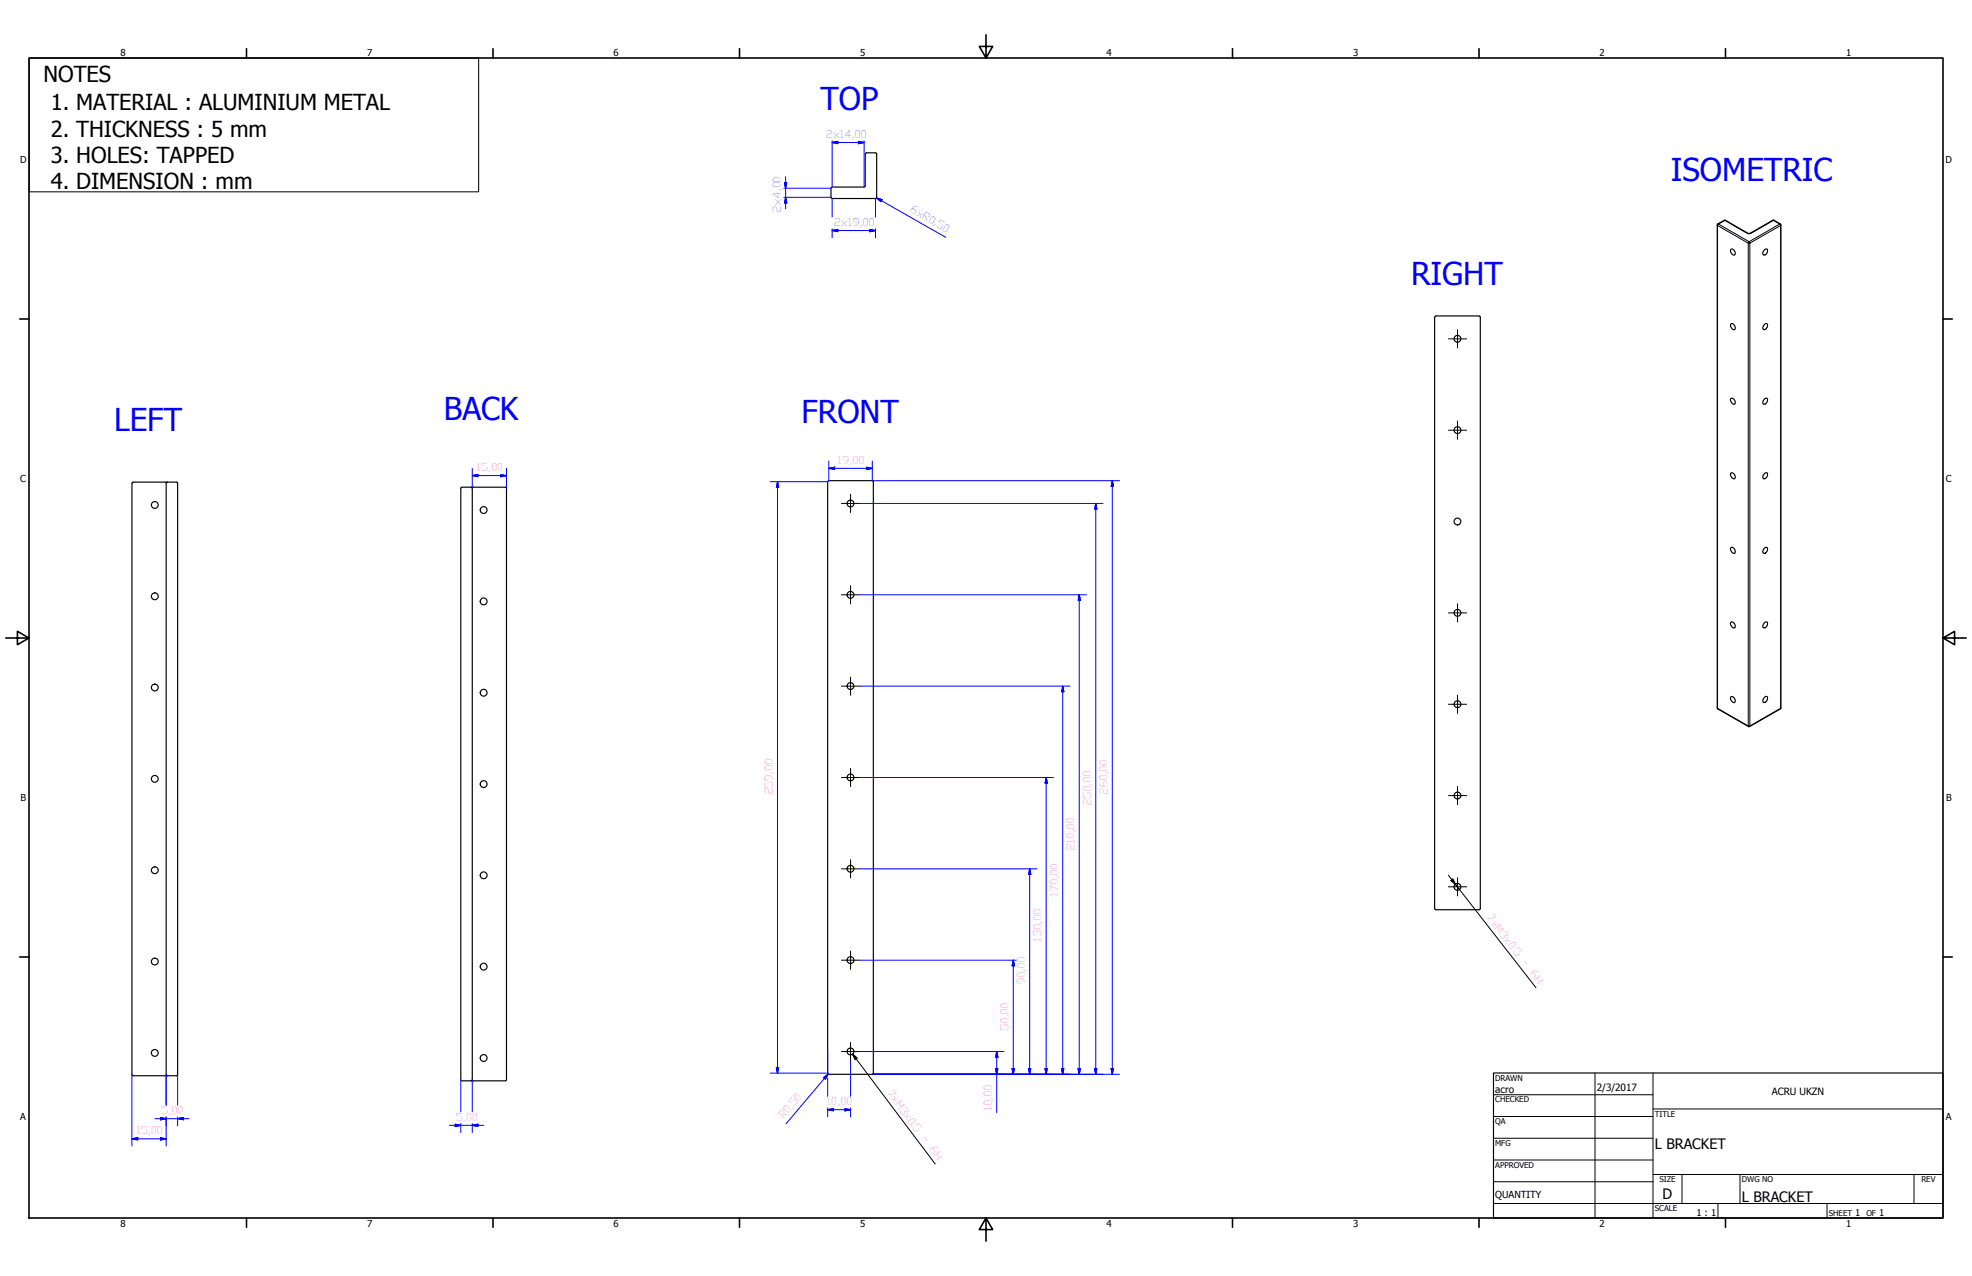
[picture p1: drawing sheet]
<svg xmlns="http://www.w3.org/2000/svg" width="864mm" height="559mm" viewBox="0 0 864 559" stroke-linecap="round" stroke-linejoin="round" font-family="sans-serif">
<!-- layer: Visible Narrow (ISO) -->
<g fill="none" stroke="#000" stroke-width=".44">
<path d="M752.2 98.7l13.4 7.8v211.4l-13.4-7.7zM752.3 98.1h.2M752.5 98.1l-.3 .6-.2-.1M752.5 98.1l13.5 7.8M752.5 98.1l2.9-1.6 9.8 5.7M755.1 96.5h.5M776.4 96.5h.5M779.7 98.1h-.3l.4 .6 .1-.1M765.5 102.2h-.3h1.5M766 105.9l.3 .6h-.7zM766.3 106.5l13.5-7.8v211.5l-13.5 7.7zM766.4 102.2h.3"/>
<path d="M766.7 102.2l9.9-5.7 2.8 1.6-13.4 7.8M752 310l.3 .5M765.7 318.2l-.1-.3h.7l-.1 .3M779.9 310l-.2 .5"/>
</g>
<path d="M755.1 96.5h.5M755.1 96.5l-2.8 1.6-.3 .5v211.4l.3 .5 13.8 7.8 13.6-7.8 .2-.5v-211.5l-3-2M755.6 96.5l10.4 5.8 10.4-5.8M776.3 96.5h.5" fill="none" stroke="#000" stroke-width=".51"/>
<!-- layer: Visible (ISO) -->
<g fill="none" stroke="#000" stroke-width=".51">
<path d="M364.4 81.9l-.5 .5v4l.5 .5M364.4 86.9h19M364.4 81.9h14M378.4 81.9l.5-.5 .1-14.2 .4-.3 4.3 .1 .2 .4v19l-.5 .5M757.9 109.3l.4-.3a1.83 1.83 0 0 1 1.4 2.6 1.78 1.78 0 0 1-1.8-2.3zM772.8 109.3l.9-.3a1.62 1.62 0 0 1 .1 1.8 1.62 1.62 0 0 1-1.6 .8 1.78 1.78 0 0 1 .6-2.3zM628.3 138.9v259M628.3 138.9l.5-.5h19l.5 .5M648.3 138.9v259M757.9 141.9l.4-.2a1.86 1.86 0 0 1 1.4 2.6 1.87 1.87 0 0 1-1.8-2.4zM772.8 142l.9-.3a1.58 1.58 0 0 1 .1 1.8 1.58 1.58 0 0 1-1.6 .7 1.82 1.82 0 0 1 .6-2.2zM757.9 174.6l.4-.2a1.79 1.79 0 0 1 1.4 2.6 1.87 1.87 0 0 1-1.8-2.4z"/>
<path d="M772.8 174.6l.9-.2a1.62 1.62 0 0 1 .1 1.8 1.62 1.62 0 0 1-1.6 .7 1.89 1.89 0 0 1 .6-2.3zM58.3 211.1h19M58.3 211.1l-.5 .5v259M73.3 211.1l-.5 .5v259M77.3 211.1l.5 .5M77.8 211.6v259M206.3 213.4l.5 .4M206.8 213.9v258.9M221.3 213.4h-19l-.5 .4v259l.5 .5h19M221.3 213.4l.5 .4v259l-.5 .5M363 210.5h19l.5 .5v259l-.5 .5h-19M363 210.5l-.5 .5v259l.5 .5"/>
<path d="M757.9 207.3l.4-.3a1.83 1.83 0 0 1 1.4 2.6 1.78 1.78 0 0 1-1.8-2.3zM772.8 207.3l.9-.3a1.62 1.62 0 0 1 .1 1.8 1.62 1.62 0 0 1-1.6 .8 1.78 1.78 0 0 1 .6-2.3zM757.9 239.9l.4-.3a1.86 1.86 0 0 1 1.4 2.7 1.87 1.87 0 0 1-1.8-2.4zM772.8 240l.9-.3a1.58 1.58 0 0 1 .1 1.8 1.58 1.58 0 0 1-1.6 .7 1.82 1.82 0 0 1 .6-2.2zM757.9 272.5l.4-.2a1.86 1.86 0 0 1 1.4 2.7 1.87 1.87 0 0 1-1.8-2.5zM772.8 272.6l.9-.2a1.62 1.62 0 0 1 .1 1.8 1.62 1.62 0 0 1-1.6 .7 1.89 1.89 0 0 1 .6-2.3zM757.9 305.2l.4-.2a1.83 1.83 0 0 1 1.4 2.6 1.78 1.78 0 0 1-1.8-2.4zM772.8 305.3l.9-.3a1.62 1.62 0 0 1 .1 1.8 1.62 1.62 0 0 1-1.6 .7 1.78 1.78 0 0 1 .6-2.2zM628.3 397.9l.5 .5h19l.5-.5M57.8 470.6l.5 .5M72.8 470.6l.5 .5M77.8 470.6l-.5 .5h-19"/>
<path d="M206.8 472.9l-.5 .4"/>
<circle cx="638.3" cy="148.4" r="1.49"/>
<circle cx="638.3" cy="188.4" r="1.49"/>
<circle cx="67.8" cy="221.1" r="1.49"/>
<circle cx="211.8" cy="223.4" r="1.49"/>
<circle cx="372.5" cy="220.5" r="1.49"/>
<circle cx="638.3" cy="228.4" r="1.49"/>
<circle cx="67.8" cy="261.1" r="1.49"/>
<circle cx="211.8" cy="263.4" r="1.49"/>
<circle cx="372.5" cy="260.5" r="1.49"/>
<circle cx="638.3" cy="268.4" r="1.49"/>
<circle cx="67.8" cy="301.1" r="1.49"/>
<circle cx="211.8" cy="303.4" r="1.49"/>
<circle cx="372.5" cy="300.5" r="1.49"/>
<circle cx="638.3" cy="308.4" r="1.49"/>
<circle cx="67.8" cy="341.1" r="1.49"/>
<circle cx="211.8" cy="343.4" r="1.49"/>
<circle cx="372.5" cy="340.5" r="1.49"/>
<circle cx="638.3" cy="348.4" r="1.49"/>
<circle cx="67.8" cy="381.1" r="1.49"/>
<circle cx="211.8" cy="383.3" r="1.49"/>
<circle cx="372.5" cy="380.5" r="1.49"/>
<circle cx="638.3" cy="388.4" r="1.49"/>
<circle cx="67.8" cy="421.1" r="1.49"/>
<circle cx="211.8" cy="423.3" r="1.49"/>
<circle cx="372.5" cy="420.5" r="1.49"/>
<circle cx="67.8" cy="461.1" r="1.49"/>
<circle cx="211.8" cy="463.3" r="1.49"/>
<circle cx="372.5" cy="460.5" r="1.49"/>
</g>
<!-- layer: Border (ANSI) -->
<g fill="none" stroke="#000" stroke-width=".7">
<path d="M431.8 15.2v10.2l-2.9-5.1h5.8l-2.9 5.1M12.7 25.4h838.2v508h-838.2zM107.9 21.3v4.1M215.9 21.3v4.1M323.8 21.3v4.1M539.8 21.3v4.1M647.7 21.3v4.1M755.6 21.3v4.1M8.6 139.7h4.1M850.9 139.7h4.1M2.5 279.4h10.2l-5.1-2.9v5.8l5.1-2.9M850.9 279.4l5.1 2.9v-5.8l-5.1 2.9h10.2"/>
<path d="M8.6 419.1h4.1M850.9 419.1h4.1M107.9 533.4v4.1M215.9 533.4v4.1M323.8 533.4v4.1M431.8 533.4l2.9 5.1h-5.8l2.9-5.1v10.2M539.8 533.4v4.1M647.7 533.4v4.1M755.6 533.4v4.1"/>
</g>
<!-- layer: Title (ANSI) -->
<g fill="none" stroke="#000" stroke-width=".44">
<path d="M654 479.4h69.9M698.5 469.9v63.5M723.9 469.9v63.5M654 488.9h69.9M654 498.5h69.9M723.9 485.6h127M654 508h69.9M654 517.5h69.9M723.9 514.3h127M736.6 514.3v12.7M762 514.3v12.7M838.2 514.3v12.7"/>
<path d="M654 527h196.9M752.3 527v6.4M800.1 527v6.4"/>
</g>
<path d="M654 469.9h196.9v63.5h-196.9z" fill="none" stroke="#000" stroke-width=".51"/>
<!-- layer: Sketch Geometry (ISO) -->
<path d="M12.8 25.4h196.8v58.6h-196.8z" fill="none" stroke="#000" stroke-width=".44"/>
<!-- layer: Dimension (ISO) -->
<g fill="none" stroke="#00f" stroke-width=".44">
<path d="M343.5 79.9h1.1l-.6 2.5zM344 77.4v14M364.4 62.4l2.5-.5v1zM364.4 61.7v20.2M364.4 62.4h14M375.9 61.9l2.5 .5-2.5 .5zM378.4 61.7v20.2M343.3 82.4h20.6M343.3 86.4h20.6M344 86.4l.6 2.5h-1.1zM364.4 86.9v8.2M383.4 86.9v8.2"/>
<path d="M383.9 86.7l2.4 .7-.5 .9zM383.9 86.7l30.3 17.2M364.4 101l2.5-.5v1zM364.4 101h19M364.4 100.2v3.9M380.9 100.5l2.5 .5-2.5 .5zM383.4 100.2v3.9M206.8 208.3l2.5-.5v1zM206.8 205.1v8.8M206.8 208.3h15M219.3 207.8l2.5 .5-2.5 .5zM221.8 205.1v8.8"/>
<path d="M337.3 210.9h25.2M340.5 210.9l.5 2.6h-1zM340.5 210.9v259.1M363 205.1l2.5-.5v1zM363 205.1h19M363 201.9v8.6M379.5 204.6l2.5 .5-2.5 .5zM382 201.9v8.6h108.3M487.1 210.5l.5 2.5h-1zM487.1 210.5v260M376.5 220.5h106.5M479.9 220.5l.5 2.4h-1z"/>
<path d="M479.9 220.5v250M376.5 260.5h99.3M472.6 260.5l.5 2.5h-1zM472.6 260.5v210M376.5 300.5h92.1M465.4 300.5l.5 2.5h-1zM465.4 300.5v170M376.5 340.5h84.8M458.2 340.5l.5 2.5h-1.1zM458.2 340.5v130M376.5 380.5h77.6M450.9 380.5l.5 2.5h-.9z"/>
<path d="M450.9 380.5v90M376.5 420.5h68.6M443.7 420.5l.5 2.5h-1zM443.7 420.5v50M57.8 470.6v31.3M72.8 470.6v13.4M77.8 470.6v13.4M201.8 472.8v14.1M206.8 472.8v14.1M337.3 470h24.4M340 467.5h1l-.5 2.5zM360.7 471.9l1.9-1.6-1.2 2.3z"/>
<path d="M362.1 470h.4M362.5 460.5v9.8M362.5 472.1v8M362.6 470.3l-18.3 21.8M372.5 464.5v15.6M376.5 460.5h63.2M382 470.5h108.3M436 468h1l-.5 2.5zM436.5 460.5l.5 2.5h-1zM436.5 460.5v26.8M443.2 468h1l-.5 2.5zM450.5 468h.9l-.5 2.5z"/>
<path d="M457.6 468h1.1l-.5 2.5zM464.9 468h1l-.5 2.5zM472.1 468h1l-.5 2.5zM479.4 468h1l-.5 2.5zM486.6 468h1l-.5 2.5zM57.8 498.7l2.5-.5v1zM57.8 498.7h15M67.8 489.9h15M70.3 489.4l2.5 .5-2.5 .5zM70.3 498.2l2.5 .5-2.5 .5zM72.8 489.1v12.8M77.8 489.9l2.5-.5v1z"/>
<path d="M77.8 489.1v4M196.8 492.8h15M199.3 492.3l2.5 .5-2.5 .5zM201.8 492.1v3.9M206.8 492.8l2.5-.5v1zM206.8 492.1v3.9M362.5 486l2.5-.5v1zM362.5 486h10M362.5 485.2v3.9M370 485.5l2.5 .5-2.5 .5zM372.5 485.2v3.9"/>
</g>
<g fill="#00f" stroke="#00f" stroke-width=".44">
<path d="M362.5 486l2.5-.5z"/>
<path d="M362.5 486l2.5-.5v1z"/>
<path d="M370 486.5l2.5-.5z"/>
<path d="M370 485.5l2.5 .5-2.5 .5z"/>
<path d="M362.6 470.3l-1.2 2.3z"/>
<path d="M360.7 471.9l1.9-1.6-1.2 2.3z"/>
<path d="M343.5 79.9l.5 2.5z"/>
<path d="M343.5 79.9h1.1l-.6 2.5z"/>
<path d="M344 86.4l.6 2.5z"/>
<path d="M344 86.4l.6 2.5h-1.1z"/>
<path d="M364.4 101l2.5-.5z"/>
<path d="M364.4 101l2.5-.5v1z"/>
<path d="M380.9 101.5l2.5-.5z"/>
<path d="M380.9 100.5l2.5 .5-2.5 .5z"/>
<path d="M375.9 62.9l2.5-.5z"/>
<path d="M375.9 61.9l2.5 .5-2.5 .5z"/>
<path d="M364.4 62.4l2.5-.5z"/>
<path d="M364.4 62.4l2.5-.5v1z"/>
<path d="M383.9 86.7l2.4 .7z"/>
<path d="M383.9 86.7l2.4 .7-.5 .9z"/>
<path d="M379.5 205.6l2.5-.5z"/>
<path d="M379.5 204.6l2.5 .5-2.5 .5z"/>
<path d="M363 205.1l2.5-.5z"/>
<path d="M363 205.1l2.5-.5v1z"/>
<path d="M340.5 210.9l.5 2.6z"/>
<path d="M340.5 210.9l.5 2.6h-1z"/>
<path d="M340 467.5l.5 2.5z"/>
<path d="M340 467.5h1l-.5 2.5z"/>
<path d="M436 468l.5 2.5z"/>
<path d="M436 468h1l-.5 2.5z"/>
<path d="M436.5 460.5l.5 2.5z"/>
<path d="M436.5 460.5l.5 2.5h-1z"/>
<path d="M443.2 468l.5 2.5z"/>
<path d="M443.2 468h1l-.5 2.5z"/>
<path d="M443.7 420.5l.5 2.5z"/>
<path d="M443.7 420.5l.5 2.5h-1z"/>
<path d="M450.5 468l.4 2.5z"/>
<path d="M450.5 468h.9l-.5 2.5z"/>
<path d="M450.9 380.5l.5 2.5z"/>
<path d="M450.9 380.5l.5 2.5h-.9z"/>
<path d="M457.6 468l.6 2.5z"/>
<path d="M457.6 468h1.1l-.5 2.5z"/>
<path d="M458.2 340.5l.5 2.5z"/>
<path d="M458.2 340.5l.5 2.5h-1.1z"/>
<path d="M464.9 468l.5 2.5z"/>
<path d="M464.9 468h1l-.5 2.5z"/>
<path d="M465.4 300.5l.5 2.5z"/>
<path d="M465.4 300.5l.5 2.5h-1z"/>
<path d="M472.1 468l.5 2.5z"/>
<path d="M472.1 468h1l-.5 2.5z"/>
<path d="M472.6 260.5l.5 2.5z"/>
<path d="M472.6 260.5l.5 2.5h-1z"/>
<path d="M479.4 468l.5 2.5z"/>
<path d="M479.4 468h1l-.5 2.5z"/>
<path d="M479.9 220.5l.5 2.4z"/>
<path d="M479.9 220.5l.5 2.4h-1z"/>
<path d="M486.6 468l.5 2.5z"/>
<path d="M486.6 468h1l-.5 2.5z"/>
<path d="M487.1 210.5l.5 2.5z"/>
<path d="M487.1 210.5l.5 2.5h-1z"/>
<path d="M206.8 492.8l2.5-.5z"/>
<path d="M206.8 492.8l2.5-.5v1z"/>
<path d="M199.3 493.3l2.5-.5z"/>
<path d="M199.3 492.3l2.5 .5-2.5 .5z"/>
<path d="M219.3 208.8l2.5-.5z"/>
<path d="M219.3 207.8l2.5 .5-2.5 .5z"/>
<path d="M206.8 208.3l2.5-.5z"/>
<path d="M206.8 208.3l2.5-.5v1z"/>
<path d="M77.8 489.9l2.5-.5z"/>
<path d="M77.8 489.9l2.5-.5v1z"/>
<path d="M70.3 490.4l2.5-.5z"/>
<path d="M70.3 489.4l2.5 .5-2.5 .5z"/>
<path d="M57.8 498.7l2.5-.5z"/>
<path d="M57.8 498.7l2.5-.5v1z"/>
<path d="M70.3 499.2l2.5-.5z"/>
<path d="M70.3 498.2l2.5 .5-2.5 .5z"/>
</g>
<!-- layer: Center Mark (ISO) -->
<g fill="none" stroke="#000" stroke-width=".44">
<path d="M634.3 148.4h8M638.3 144.4v8M634.3 188.4h8M638.3 184.4v8M372.5 216.5v8M368.5 220.5h8M372.5 256.5v8M368.5 260.5h8M634.3 268.4h8M638.3 264.4v8M372.5 296.5v8M368.5 300.5h8"/>
<path d="M634.3 308.4h8M638.3 304.4v8M372.5 336.5v8M368.5 340.5h8M634.3 348.4h8M638.3 344.4v8M372.5 376.5v8M368.5 380.5h8M634.3 388.4h8M638.3 384.4v8M372.5 416.5v8M368.5 420.5h8"/>
<path d="M372.5 456.5v8M368.5 460.5h8"/>
</g>
<!-- layer: Symbol (ISO) -->
<path d="M634.3 383.3l3 3.9M635.4 385.6l.8-.7 1.1 2.3zM637.3 387.2l35.4 45.4M637.3 387.2l1.9 2.4M373.4 461.6l1.9 1.8-.8 .6zM373.4 461.6l36.2 48.2" fill="none" stroke="#000" stroke-width=".44"/>
<path d="M635.4 385.6l1.9 1.6zM635.4 385.6l.8-.7 1.1 2.3zM373.4 461.6l1.9 1.8zM373.4 461.6l1.9 1.8-.8 .6z" fill="#000" stroke="#000" stroke-width=".44"/>
<g font-size="13.8" fill="#00f">
<text x="359.3" y="48.4">TOP</text>
<text x="731.7" y="79.2">ISOMETRIC</text>
<text x="618" y="124.7">RIGHT</text>
<text x="194.4" y="184.1">BACK</text>
<text x="351" y="185.1">FRONT</text>
<text x="50" y="188.5">LEFT</text>
</g>
<g font-size="9.7">
<text x="19" y="35.8">NOTES</text>
<text x="22.2" y="48.3">1. MATERIAL : ALUMINIUM METAL</text>
<text x="22.2" y="59.8">2. THICKNESS : 5 mm</text>
<text x="22.2" y="71.4">3. HOLES: TAPPED</text>
<text x="22.2" y="82.9">4. DIMENSION : mm</text>
</g>
<g font-size="6.3">
<text x="724.7" y="503.4">L BRACKET</text>
<text x="728.1" y="524.9">D</text>
<text x="762.8" y="526.2">L BRACKET</text>
</g>
<g font-size="4.8" fill="#00f">
<text x="361.6" y="60.3">2x14,00</text>
<text x="342" y="93.2" transform="rotate(-90 342 93.2)">2x4,00</text>
<text x="398.2" y="92.5" transform="rotate(30 398.2 92.5)">6xR0,50</text>
<text x="365.1" y="98.9">2x19,00</text>
</g>
<g font-size="4.8" fill="#ff0080">
<text x="366.6" y="203">19,00</text>
<text x="208.5" y="206.2">15,00</text>
<text x="338.5" y="348.4" transform="rotate(-90 338.5 348.4)">259,00</text>
<text x="477.8" y="353.1" transform="rotate(-90 477.8 353.1)">250,00</text>
<text x="485" y="348.1" transform="rotate(-90 485 348.1)">260,00</text>
<text x="470.6" y="372.6" transform="rotate(-90 470.6 372.6)">210,00</text>
<text x="463.4" y="392.6" transform="rotate(-90 463.4 392.6)">170,00</text>
<text x="650.6" y="401.8" transform="rotate(52 650.6 401.8)">7xM3x0.5 - 6H</text>
<text x="456.1" y="412.6" transform="rotate(-90 456.1 412.6)">130,00</text>
<text x="448.9" y="431.5" transform="rotate(-90 448.9 431.5)">90,00</text>
<text x="441.6" y="451.5" transform="rotate(-90 441.6 451.5)">50,00</text>
<text x="388" y="478.6" transform="rotate(53 388 478.6)">7xM3x0.5 - 6H</text>
<text x="361.9" y="483.9">10,00</text>
<text x="70.5" y="487.8">5,00</text>
<text x="199.5" y="490.8">5,00</text>
<text x="343.2" y="490.2" transform="rotate(-50 343.2 490.2)">R0,50</text>
<text x="434.4" y="486.5" transform="rotate(-90 434.4 486.5)">10,00</text>
<text x="59.4" y="496.7">15,00</text>
</g>
<g font-size="4.4">
<text x="654.8" y="478.6">acro</text>
<text x="699.3" y="478">2/3/2017</text>
<text x="775.9" y="479.4">ACRU UKZN</text>
</g>
<text font-size="4.3" x="654.8" y="524.6">QUANTITY</text>
<g font-size="4.2">
<text x="52.8" y="24.4">8</text>
<text x="160.8" y="24.4">7</text>
<text x="268.7" y="24.4">6</text>
<text x="376.7" y="24.4">5</text>
<text x="484.6" y="24.4">4</text>
<text x="592.6" y="24.4">3</text>
<text x="700.5" y="24.4">2</text>
<text x="808.5" y="24.4">1</text>
<text x="8.8" y="71.4">D</text>
<text x="852" y="71.4">D</text>
<text x="8.9" y="211.1">C</text>
<text x="852.2" y="211.1">C</text>
<text x="9" y="350.8">B</text>
<text x="852.2" y="350.8">B</text>
<text x="8.9" y="490.5">A</text>
<text x="852.2" y="490.5">A</text>
<text x="742.9" y="532.6">1 : 1</text>
<text x="812.4" y="532.6">1</text>
<text x="823" y="532.6">1</text>
<text x="52.8" y="537.5">8</text>
<text x="160.8" y="537.5">7</text>
<text x="268.7" y="537.5">6</text>
<text x="376.7" y="537.5">5</text>
<text x="484.6" y="537.5">4</text>
<text x="592.6" y="537.5">3</text>
<text x="700.5" y="537.5">2</text>
<text x="808.5" y="537.5">1</text>
</g>
<g font-size="3.5">
<text x="654.8" y="473.2">DRAWN</text>
<text x="654.8" y="482.8">CHECKED</text>
<text x="724.7" y="488.9">TITLE</text>
<text x="654.8" y="492.3">QA</text>
<text x="654.8" y="501.8">MFG</text>
<text x="654.8" y="511.4">APPROVED</text>
<text x="726.7" y="517.7">SIZE</text>
<text x="762.8" y="517.7">DWG NO</text>
<text x="841.4" y="517.7">REV</text>
<text x="724.7" y="530.4">SCALE</text>
<text x="800.9" y="532.6">SHEET</text>
<text x="817.4" y="532.6">OF</text>
</g>
</svg>
